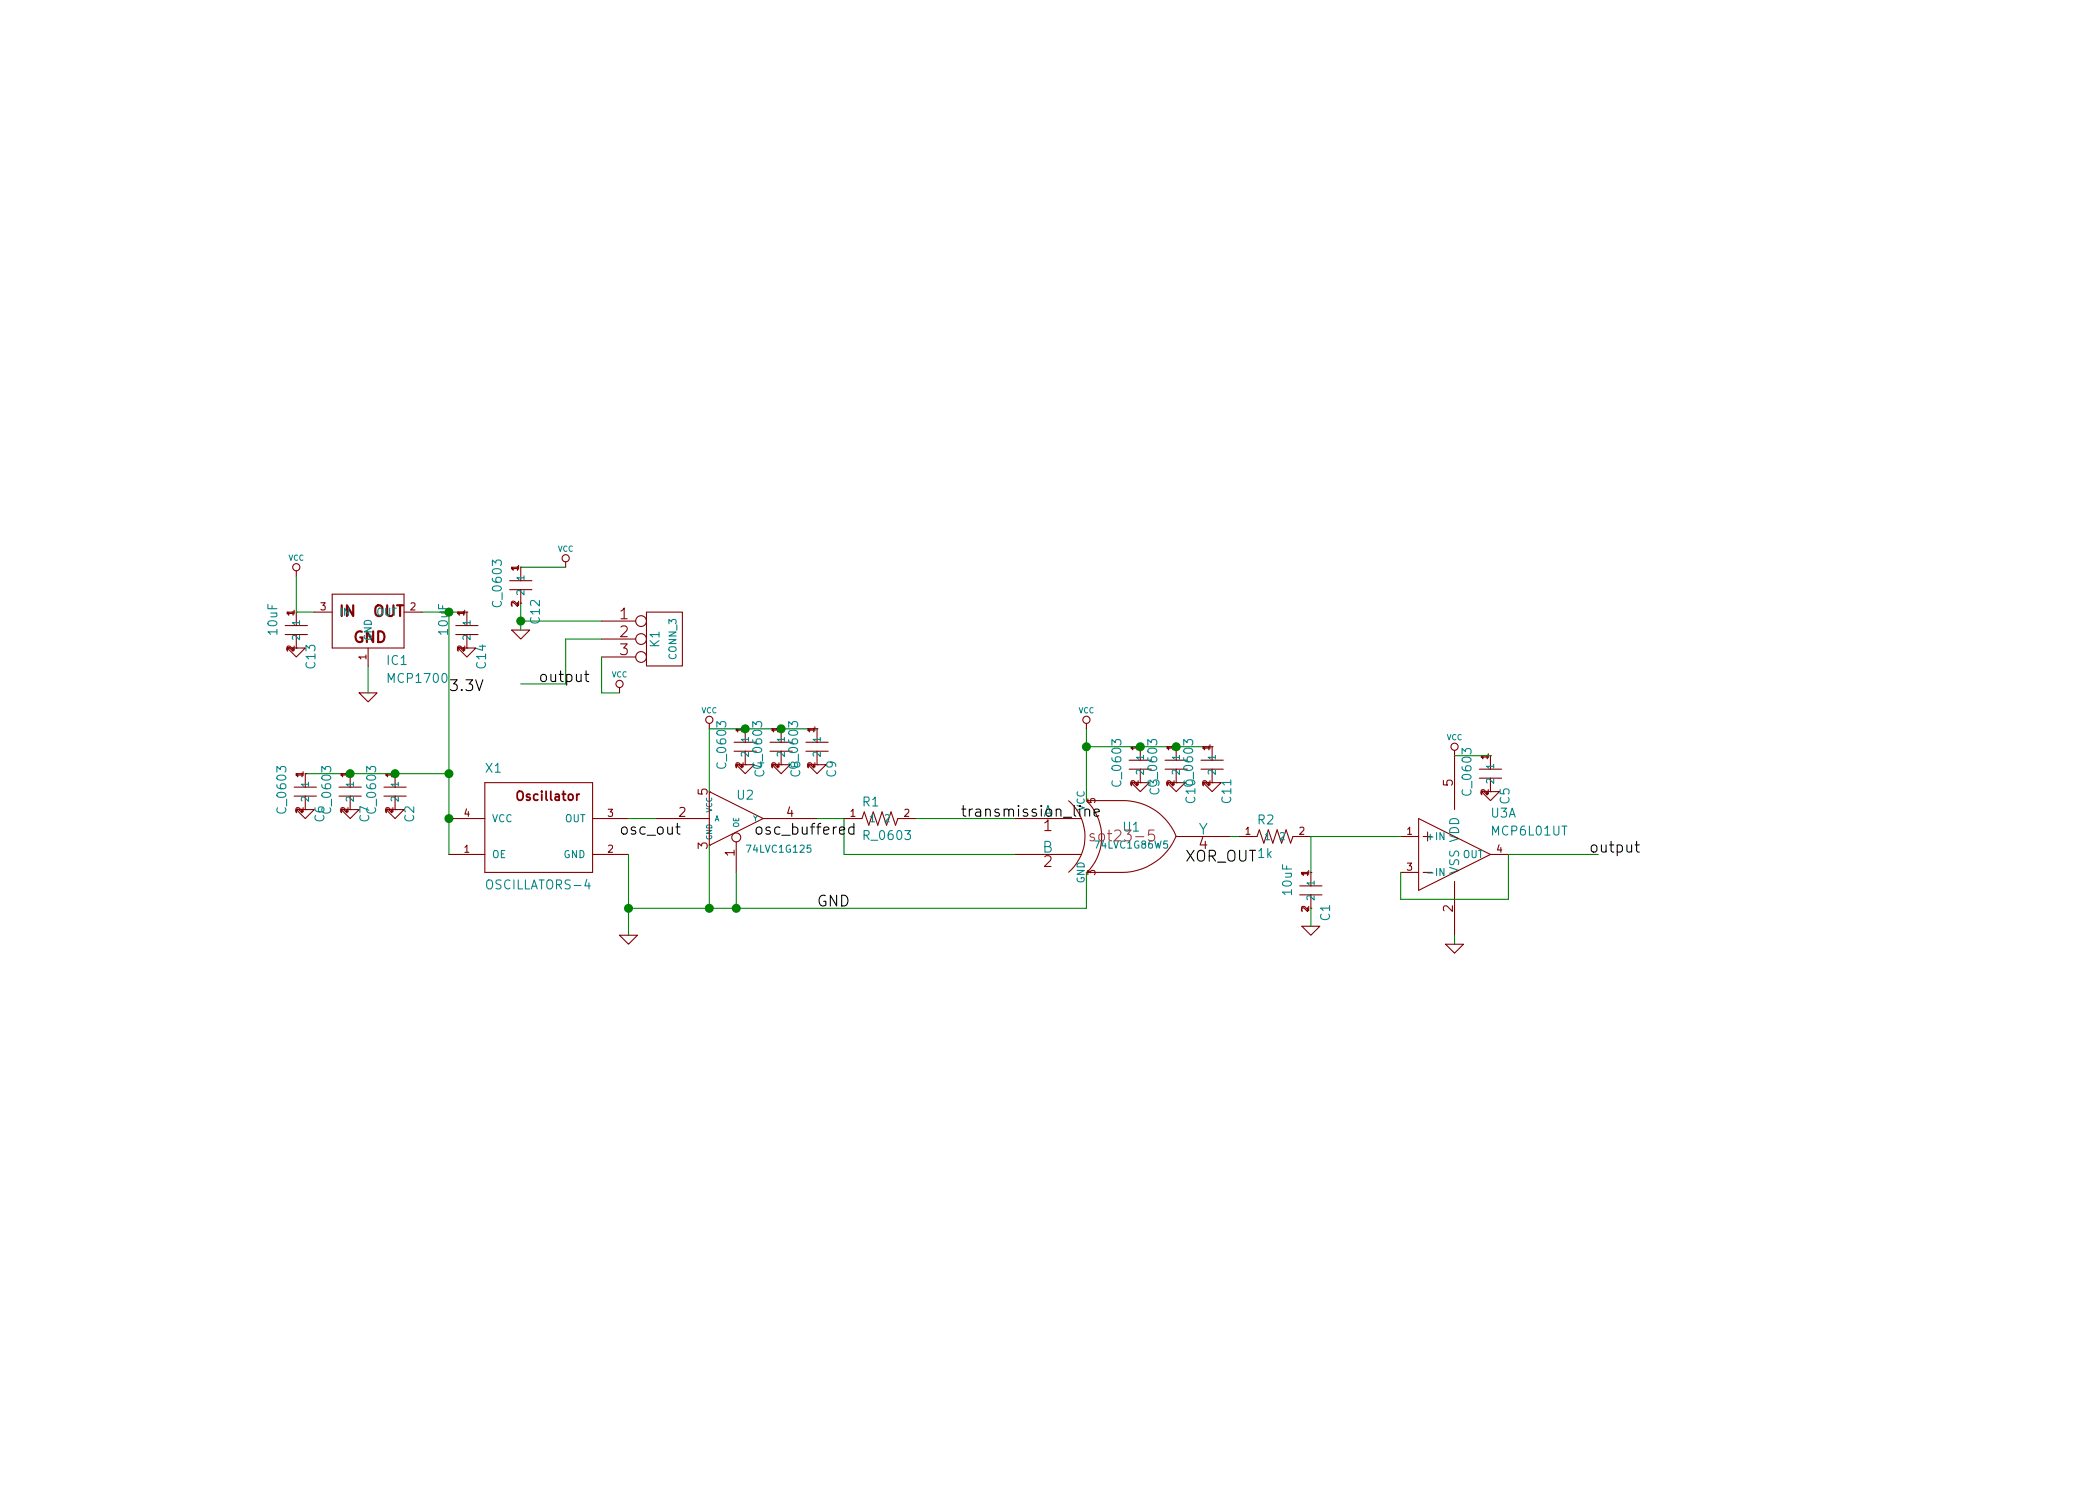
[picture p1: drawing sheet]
<svg xmlns="http://www.w3.org/2000/svg" width="297mm" height="210mm" viewBox="0 0 297 210" stroke-linecap="round" stroke-linejoin="round" font-family="sans-serif">
<g fill="none" stroke="#840000" stroke-width=".15">
<path d="M80 79.5v.8M40.3 88.5h3.2M40.3 89.8h3.2M40.6 91.7h2.6l-1.3 1.3zM41.9 80.8v.7M41.9 86.6v1.9M41.9 89.8v1.9M44.4 86.6h2.6M47 84.1h10.1v7.6h-10.1zM50.8 98h2.5l-1.2 1.3zM52.1 91.7v2.5M57.1 86.6h2.6"/>
<path d="M64.5 88.5h3.1M64.5 89.8h3.1M64.8 91.7h2.5l-1.3 1.3zM66 86.6v1.9M66 89.8v1.9M72.1 82.2h3.1M72.1 83.4h3.1M72.4 89.1h2.5l-1.2 1.3zM73.7 80.3v1.9M73.7 83.4v1.9M85.1 87.9h4.8M85.1 90.4h4.8"/>
<path d="M85.1 93h4.8M87.6 97.3v.7M91.4 86.6h5.1v7.6h-5.1zM41.6 111.4h3.2M41.6 112.6h3.2M41.9 114.5h2.5l-1.2 1.3zM43.2 109.5v1.9M43.2 112.6v1.9M48 111.4h3.1M48 112.6h3.1M48.3 114.5h2.5l-1.3 1.3zM49.5 109.5v1.9"/>
<path d="M49.5 112.6v1.9M54.3 111.4h3.2M54.3 112.6h3.2M54.6 114.5h2.5l-1.2 1.3zM55.9 109.5v1.9M55.9 112.6v1.9M63.5 115.8h5.1M68.6 110.7h15.2v12.7h-15.2zM83.8 115.8h5.1M92.7 115.8h7.6M100.3 112l7.6 3.8-7.6 3.8zM100.3 102.4v.7"/>
<path d="M103.8 105h3.2M103.8 106.3h3.2M104.1 108.2h2.6l-1.3 1.3zM104.1 119.1v4.3M105.4 103.1v1.9M105.4 106.3v1.9M107.9 115.8h7.7M108.9 105h3.2M108.9 106.3h3.2M109.2 108.2h2.6l-1.3 1.3zM110.5 103.1v1.9M110.5 106.3v1.9"/>
<path d="M114 105h3.1M114 106.3h3.1M114.3 108.2h2.5l-1.2 1.3zM115.6 103.1v1.9M115.6 106.3v1.9M119.4 115.8h2.5l.4-.9 .6 1.9M123.5 114.9l.7 1.9 .6-1.9M126 114.9l.7 1.9 .3-1h2.5M143.5 115.8h9.4M151.2 113.3a6.7 6.7 0 0 1 0 10.1M153.7 102.4v.7M153.7 113.3h5"/>
<path d="M153.7 113.3a7.1 7.1 0 0 1 0 10.1M158.8 113.3a8 8 0 0 1 7.6 5.1h7.6M159.7 107.6h3.2M159.7 108.8h3.2M160 110.7h2.6l-1.3 1.3zM161.3 105.7v1.9M161.3 108.8v1.9M164.8 107.6h3.1M164.8 108.8h3.1M165.1 110.7h2.5l-1.2 1.3zM166.3 118.3a8.3 8.3 0 0 1-7.6 5.1h-5M166.4 105.7v1.9"/>
<path d="M166.4 108.8v1.9M169.9 107.6h3.1M169.9 108.8h3.1M170.2 110.7h2.5l-1.3 1.3zM171.4 105.7v1.9M171.4 108.8v1.9M175.3 118.4h2.5l.3-1 .7 1.9M179.4 117.4l.6 1.9 .6-1.9M181.9 117.4l.6 1.9 .4-.9h2.5M198.1 118.4h2.6M200.7 115.8l10.1 5.1-10.1 5.1zM205.7 106.2v8.3"/>
<path d="M209.2 108.8h3.2M209.2 110.1h3.2M209.5 112h2.6l-1.3 1.3zM210.8 106.9v1.9M210.8 110.1v1.9M63.5 120.9h5.1M83.8 120.9h5.1M87.6 132.3h2.6l-1.3 1.3zM143.5 120.9h9.4M183.8 125.3h3.2M183.8 126.6h3.2M184.1 131.1h2.6l-1.3 1.2z"/>
<path d="M185.4 123.4v1.9M185.4 126.6v1.9M198.1 123.4h2.6M204.5 133.6h2.5l-1.3 1.3zM205.7 124.7v7.6M210.8 120.9h2.6"/>
<circle cx="80" cy="79" r=".51"/>
<circle cx="41.9" cy="80.3" r=".51"/>
<circle cx="87.6" cy="96.8" r=".51"/>
<circle cx="90.7" cy="87.9" r=".76"/>
<circle cx="90.7" cy="90.4" r=".76"/>
<circle cx="90.7" cy="93" r=".76"/>
<circle cx="100.3" cy="101.8" r=".51"/>
<circle cx="104.1" cy="118.5" r=".63"/>
<circle cx="153.7" cy="101.8" r=".51"/>
<circle cx="205.7" cy="105.7" r=".51"/>
</g>
<path d="M154.8 118h-.4l-.2 .2 .1 .2 .5 .1v.2v.2l-.2 .1-.4-.1M163.2 117.4h-.7l-.1 .8 .3-.2 .5 .1 .1 .2v.4l-.3 .3h-.3l-.3-.2" fill="none" stroke="#840084" stroke-width=".15"/>
<g fill="none" stroke="#008400" stroke-width=".15">
<path d="M41.9 81.5v5.1h2.5M52.1 94.2v3.8M59.7 86.6h6.3M63.5 86.6v34.3M73.7 87.9h11.4M73.7 85.3v3.8M73.7 80.3h6.3M85.1 90.4h-5.1v6.4h-6.3M85.1 93v5h2.5M43.2 109.5h20.3M88.9 115.8h3.8M100.3 119.6v8.9"/>
<path d="M115.6 115.8h3.8v5.1h24.1M115.6 103.1h-15.3v8.9M129.5 115.8h14M153.7 103.1v10.2M153.7 105.7h17.7M174 118.4h1.3M198.1 118.4h-12.7v5M205.7 106.9h5.1M88.9 120.9v11.4M104.1 123.4v5.1M153.7 123.4v5.1h-64.8M185.4 128.5v2.6"/>
<path d="M205.7 132.3v1.3M226.1 120.9h-12.7v6.3h-15.3v-3.8"/>
</g>
<g fill="#008400" stroke="#008400" stroke-width=".25">
<circle cx="63.5" cy="115.8" r=".51"/>
<circle cx="88.9" cy="128.5" r=".51"/>
<circle cx="153.7" cy="105.7" r=".51"/>
<circle cx="104.1" cy="128.5" r=".51"/>
<circle cx="100.3" cy="128.5" r=".51"/>
<circle cx="105.4" cy="103.1" r=".51"/>
<circle cx="110.5" cy="103.1" r=".51"/>
<circle cx="55.9" cy="109.5" r=".51"/>
<circle cx="49.5" cy="109.5" r=".51"/>
<circle cx="161.3" cy="105.7" r=".51"/>
<circle cx="166.4" cy="105.7" r=".51"/>
<circle cx="73.7" cy="87.9" r=".51"/>
<circle cx="63.5" cy="109.5" r=".51"/>
<circle cx="63.5" cy="86.6" r=".51"/>
</g>
<path d="M82.7 95.4h.6M82.9 94.9v1.3l.1 .2h.3M95.6 117h.6M95.8 116.5v1.3l.1 .2h.3M120.8 117.1a.48 .48 0 0 0-.7 .1l-.1 .5a.48 .48 0 0 0 .8 .3M120.8 116.5v1.5M153.5 114.6a.38 .38 0 0 1 .6 .1v.8M153.5 114.5v1M154.8 115l.7-.2-.1-.3h-.4l-.2 .2v.7l.2 .1 .4-.1M231.3 119.6h.6M231.5 119v1.4l.1 .1 .3 .1" fill="none" stroke="#000" stroke-width=".15"/>
<path d="M204.2 122.9v1l-.5-1v1" fill="none" stroke="#008484" stroke-width=".15"/>
<path d="M50 85.6v1.6l-.9-1.6v1.6M56.2 85.6h.8" fill="none" stroke="#840000" stroke-width=".3"/>
<g font-size="2.1" fill="#840000">
<text x="87.7" y="87.6">1</text>
<text x="50" y="90.9">GND</text>
<text x="87.7" y="90.2">2</text>
<text x="87.7" y="92.7">3</text>
<text x="147.6" y="117.6">1</text>
<text x="147.6" y="122.7">2</text>
<text x="169.6" y="120.1">4</text>
</g>
<g font-size="2.1">
<text x="63.5" y="97.8">3.3V</text>
<text x="76.2" y="96.5">output</text>
<text x="87.6" y="118.1">osc_out</text>
<text x="106.7" y="118.1">osc_buffered</text>
<text x="135.9" y="115.6">transmission_line</text>
<text x="147.4" y="115.6">A</text>
<text x="167.6" y="121.9">XOR_OUT</text>
<text x="224.8" y="120.6">output</text>
<text x="115.6" y="128.3">GND</text>
</g>
<text font-size="2.1" fill="#840084" x="155" y="119">sot23-5</text>
<g font-size="2.1" fill="#008484">
<text x="169.5" y="118.1">Y</text>
<text x="147.4" y="120.6">B</text>
</g>
<g font-size="1.8" fill="#008484">
<text x="39.2" y="89.7" transform="rotate(-90 39.2 89.7)">10uF</text>
<text x="63.3" y="89.7" transform="rotate(-90 63.3 89.7)">10uF</text>
<text x="71" y="85.6" transform="rotate(-90 71 85.6)">C_0603</text>
<text x="76.4" y="88.2" transform="rotate(-90 76.4 88.2)">C12</text>
<text x="44.6" y="94.5" transform="rotate(-90 44.6 94.5)">C13</text>
<text x="54.8" y="94.1">IC1</text>
<text x="68.7" y="94.5" transform="rotate(-90 68.7 94.5)">C14</text>
<text x="93.3" y="91.5" transform="rotate(-90 93.3 91.5)">K1</text>
<text x="55.1" y="96.6">MCP1700</text>
<text x="68.7" y="109.3">X1</text>
<text x="102.7" y="108.5" transform="rotate(-90 102.7 108.5)">C_0603</text>
<text x="104.3" y="113.1">U2</text>
<text x="107.8" y="108.5" transform="rotate(-90 107.8 108.5)">C_0603</text>
<text x="108.1" y="109.9" transform="rotate(-90 108.1 109.9)">C4</text>
<text x="112.9" y="108.5" transform="rotate(-90 112.9 108.5)">C_0603</text>
<text x="113.2" y="109.9" transform="rotate(-90 113.2 109.9)">C8</text>
<text x="118.3" y="109.9" transform="rotate(-90 118.3 109.9)">C9</text>
<text x="158.6" y="111" transform="rotate(-90 158.6 111)">C_0603</text>
<text x="163.7" y="111" transform="rotate(-90 163.7 111)">C_0603</text>
<text x="164" y="112.5" transform="rotate(-90 164 112.5)">C3</text>
<text x="169.1" y="113.6" transform="rotate(-90 169.1 113.6)">C10C_0603</text>
<text x="174.1" y="113.6" transform="rotate(-90 174.1 113.6)">C11</text>
<text x="208.1" y="112.3" transform="rotate(-90 208.1 112.3)">C_0603</text>
<text x="213.5" y="113.7" transform="rotate(-90 213.5 113.7)">C5</text>
<text x="40.5" y="114.9" transform="rotate(-90 40.5 114.9)">C_0603</text>
<text x="45.9" y="116.3" transform="rotate(-90 45.9 116.3)">C6</text>
<text x="46.8" y="114.9" transform="rotate(-90 46.8 114.9)">C_0603</text>
<text x="52.2" y="116.3" transform="rotate(-90 52.2 116.3)">C7</text>
<text x="53.2" y="114.9" transform="rotate(-90 53.2 114.9)">C_0603</text>
<text x="58.6" y="116.3" transform="rotate(-90 58.6 116.3)">C2</text>
<text x="122" y="114.1">R1</text>
<text x="122.4" y="118.8">R_0603</text>
<text x="158.9" y="117.6">U1</text>
<text x="177.9" y="116.6">R2</text>
<text x="210.9" y="115.7">U3A</text>
<text x="211.1" y="118.2">MCP6L01UT</text>
<text x="69" y="125.8">OSCILLATORS-4</text>
<text x="178" y="121.4">1k</text>
<text x="206.4" y="123.7" transform="rotate(-90 206.4 123.7)">VSS VDD</text>
<text x="182.7" y="126.6" transform="rotate(-90 182.7 126.6)">10uF</text>
<text x="188.1" y="130.2" transform="rotate(-90 188.1 130.2)">C1</text>
</g>
<g font-size="1.8" fill="#840000">
<text x="73.4" y="113.3">Oscillator</text>
<text x="100.1" y="112.5" transform="rotate(-90 100.1 112.5)">5</text>
<text x="205.5" y="111.2" transform="rotate(-90 205.5 111.2)">5</text>
<text x="96" y="115.6">2</text>
<text x="111.3" y="115.6">4</text>
<text x="100.1" y="120.1" transform="rotate(-90 100.1 120.1)">3</text>
<text x="103.9" y="121.1" transform="rotate(-90 103.9 121.1)">1</text>
<text x="205.5" y="129" transform="rotate(-90 205.5 129)">2</text>
</g>
<g font-size="1.4" fill="#008484">
<text x="74.2" y="82.1" transform="rotate(-90 74.2 82.1)">1</text>
<text x="42.4" y="88.4" transform="rotate(-90 42.4 88.4)">1</text>
<text x="48" y="87.1">IN</text>
<text x="53.1" y="87.1">OUT</text>
<text x="66.5" y="88.4" transform="rotate(-90 66.5 88.4)">1</text>
<text x="74.2" y="84.3" transform="rotate(-90 74.2 84.3)">2</text>
<text x="42.4" y="90.7" transform="rotate(-90 42.4 90.7)">2</text>
<text x="52.6" y="90.7" transform="rotate(-90 52.6 90.7)">GND</text>
<text x="66.5" y="90.7" transform="rotate(-90 66.5 90.7)">2</text>
<text x="95.7" y="93.3" transform="rotate(-90 95.7 93.3)">CONN_3</text>
<text x="105.9" y="107.2" transform="rotate(-90 105.9 107.2)">2</text>
<text x="105.9" y="104.9" transform="rotate(-90 105.9 104.9)">1</text>
<text x="111" y="107.2" transform="rotate(-90 111 107.2)">2</text>
<text x="111" y="104.9" transform="rotate(-90 111 104.9)">1</text>
<text x="116.1" y="107.2" transform="rotate(-90 116.1 107.2)">2</text>
<text x="116.1" y="104.9" transform="rotate(-90 116.1 104.9)">1</text>
<text x="161.8" y="107.5" transform="rotate(-90 161.8 107.5)">1</text>
<text x="166.9" y="107.5" transform="rotate(-90 166.9 107.5)">1</text>
<text x="172" y="107.5" transform="rotate(-90 172 107.5)">1</text>
<text x="43.7" y="113.5" transform="rotate(-90 43.7 113.5)">2</text>
<text x="43.7" y="111.3" transform="rotate(-90 43.7 111.3)">1</text>
<text x="50" y="113.5" transform="rotate(-90 50 113.5)">2</text>
<text x="50" y="111.3" transform="rotate(-90 50 111.3)">1</text>
<text x="56.4" y="113.5" transform="rotate(-90 56.4 113.5)">2</text>
<text x="56.4" y="111.3" transform="rotate(-90 56.4 111.3)">1</text>
<text x="161.8" y="109.7" transform="rotate(-90 161.8 109.7)">2</text>
<text x="166.9" y="109.7" transform="rotate(-90 166.9 109.7)">2</text>
<text x="172" y="109.7" transform="rotate(-90 172 109.7)">2</text>
<text x="211.3" y="111" transform="rotate(-90 211.3 111)">2</text>
<text x="211.3" y="108.7" transform="rotate(-90 211.3 108.7)">1</text>
<text x="69.6" y="116.3">VCC</text>
<text x="79.8" y="116.3">OUT</text>
<text x="122.9" y="116.3">1</text>
<text x="125.2" y="116.3">2</text>
<text x="178.8" y="118.9">1</text>
<text x="181.1" y="118.9">2</text>
<text x="201.7" y="118.9">+IN</text>
<text x="69.6" y="121.4">OE</text>
<text x="79.7" y="121.4">GND</text>
<text x="105.8" y="120.6">74LVC1G125</text>
<text x="153.4" y="125" transform="rotate(-90 153.4 125)">GND</text>
<text x="155" y="120.1">74LVC1G86W5</text>
<text x="185.9" y="125.2" transform="rotate(-90 185.9 125.2)">1</text>
<text x="201.7" y="123.9">-IN</text>
<text x="206.8" y="121.4">OUT</text>
<text x="185.9" y="127.5" transform="rotate(-90 185.9 127.5)">2</text>
</g>
<g font-size="1.4" fill="#840000">
<text x="45.3" y="86.4">3</text>
<text x="58" y="86.4">2</text>
<text x="51.8" y="93.3" transform="rotate(-90 51.8 93.3)">1</text>
<text x="154.9" y="113.7" transform="rotate(-90 154.9 113.7)">5</text>
<text x="65.7" y="115.6">4</text>
<text x="86" y="115.6">3</text>
<text x="120.3" y="115.6">1</text>
<text x="127.9" y="115.6">2</text>
<text x="176.1" y="118.1">1</text>
<text x="183.8" y="118.1">2</text>
<text x="199" y="118.1">1</text>
<text x="65.7" y="120.6">1</text>
<text x="86" y="120.6">2</text>
<text x="154.9" y="123.8" transform="rotate(-90 154.9 123.8)">3</text>
<text x="199" y="123.2">3</text>
<text x="211.7" y="120.6">4</text>
</g>
<text font-size="1.4" x="153.4" y="114.8" transform="rotate(-90 153.4 114.8)">VCC</text>
<g font-size="1.2" fill="#840000">
<text x="73.3" y="80.8" transform="rotate(-90 73.3 80.8)">1</text>
<text x="41.5" y="87.1" transform="rotate(-90 41.5 87.1)">1</text>
<text x="65.6" y="87.1" transform="rotate(-90 65.6 87.1)">1</text>
<text x="73.3" y="85.8" transform="rotate(-90 73.3 85.8)">2</text>
<text x="41.5" y="92.2" transform="rotate(-90 41.5 92.2)">2</text>
<text x="65.6" y="92.2" transform="rotate(-90 65.6 92.2)">2</text>
<text x="105" y="103.6" transform="rotate(-90 105 103.6)">1</text>
<text x="110.1" y="103.6" transform="rotate(-90 110.1 103.6)">1</text>
<text x="115.2" y="103.6" transform="rotate(-90 115.2 103.6)">1</text>
<text x="160.9" y="106.2" transform="rotate(-90 160.9 106.2)">1</text>
<text x="166" y="106.2" transform="rotate(-90 166 106.2)">1</text>
<text x="171" y="106.2" transform="rotate(-90 171 106.2)">1</text>
<text x="210.4" y="107.4" transform="rotate(-90 210.4 107.4)">1</text>
<text x="42.8" y="110" transform="rotate(-90 42.8 110)">1</text>
<text x="49.1" y="110" transform="rotate(-90 49.1 110)">1</text>
<text x="55.5" y="110" transform="rotate(-90 55.5 110)">1</text>
<text x="105" y="108.7" transform="rotate(-90 105 108.7)">2</text>
<text x="110.1" y="108.7" transform="rotate(-90 110.1 108.7)">2</text>
<text x="115.2" y="108.7" transform="rotate(-90 115.2 108.7)">2</text>
<text x="160.9" y="111.2" transform="rotate(-90 160.9 111.2)">2</text>
<text x="166" y="111.2" transform="rotate(-90 166 111.2)">2</text>
<text x="171" y="111.2" transform="rotate(-90 171 111.2)">2</text>
<text x="210.4" y="112.5" transform="rotate(-90 210.4 112.5)">2</text>
<text x="42.8" y="115.1" transform="rotate(-90 42.8 115.1)">2</text>
<text x="49.1" y="115.1" transform="rotate(-90 49.1 115.1)">2</text>
<text x="55.5" y="115.1" transform="rotate(-90 55.5 115.1)">2</text>
<text x="185" y="123.9" transform="rotate(-90 185 123.9)">1</text>
<text x="185" y="129" transform="rotate(-90 185 129)">2</text>
</g>
<g font-size="1.1" fill="#008484">
<text x="40.8" y="79.3">VCC</text>
<text x="78.9" y="78">VCC</text>
<text x="86.5" y="95.8">VCC</text>
<text x="99.2" y="100.9">VCC</text>
<text x="152.6" y="100.9">VCC</text>
<text x="204.6" y="104.7">VCC</text>
<text x="100.7" y="118.9" transform="rotate(-90 100.7 118.9)">GND</text>
<text x="100.7" y="115" transform="rotate(-90 100.7 115)">VCC</text>
<text x="101.1" y="116.2">A</text>
<text x="104.5" y="117.1" transform="rotate(-90 104.5 117.1)">OE</text>
<text x="106.5" y="116.2">Y</text>
</g>
</svg>
